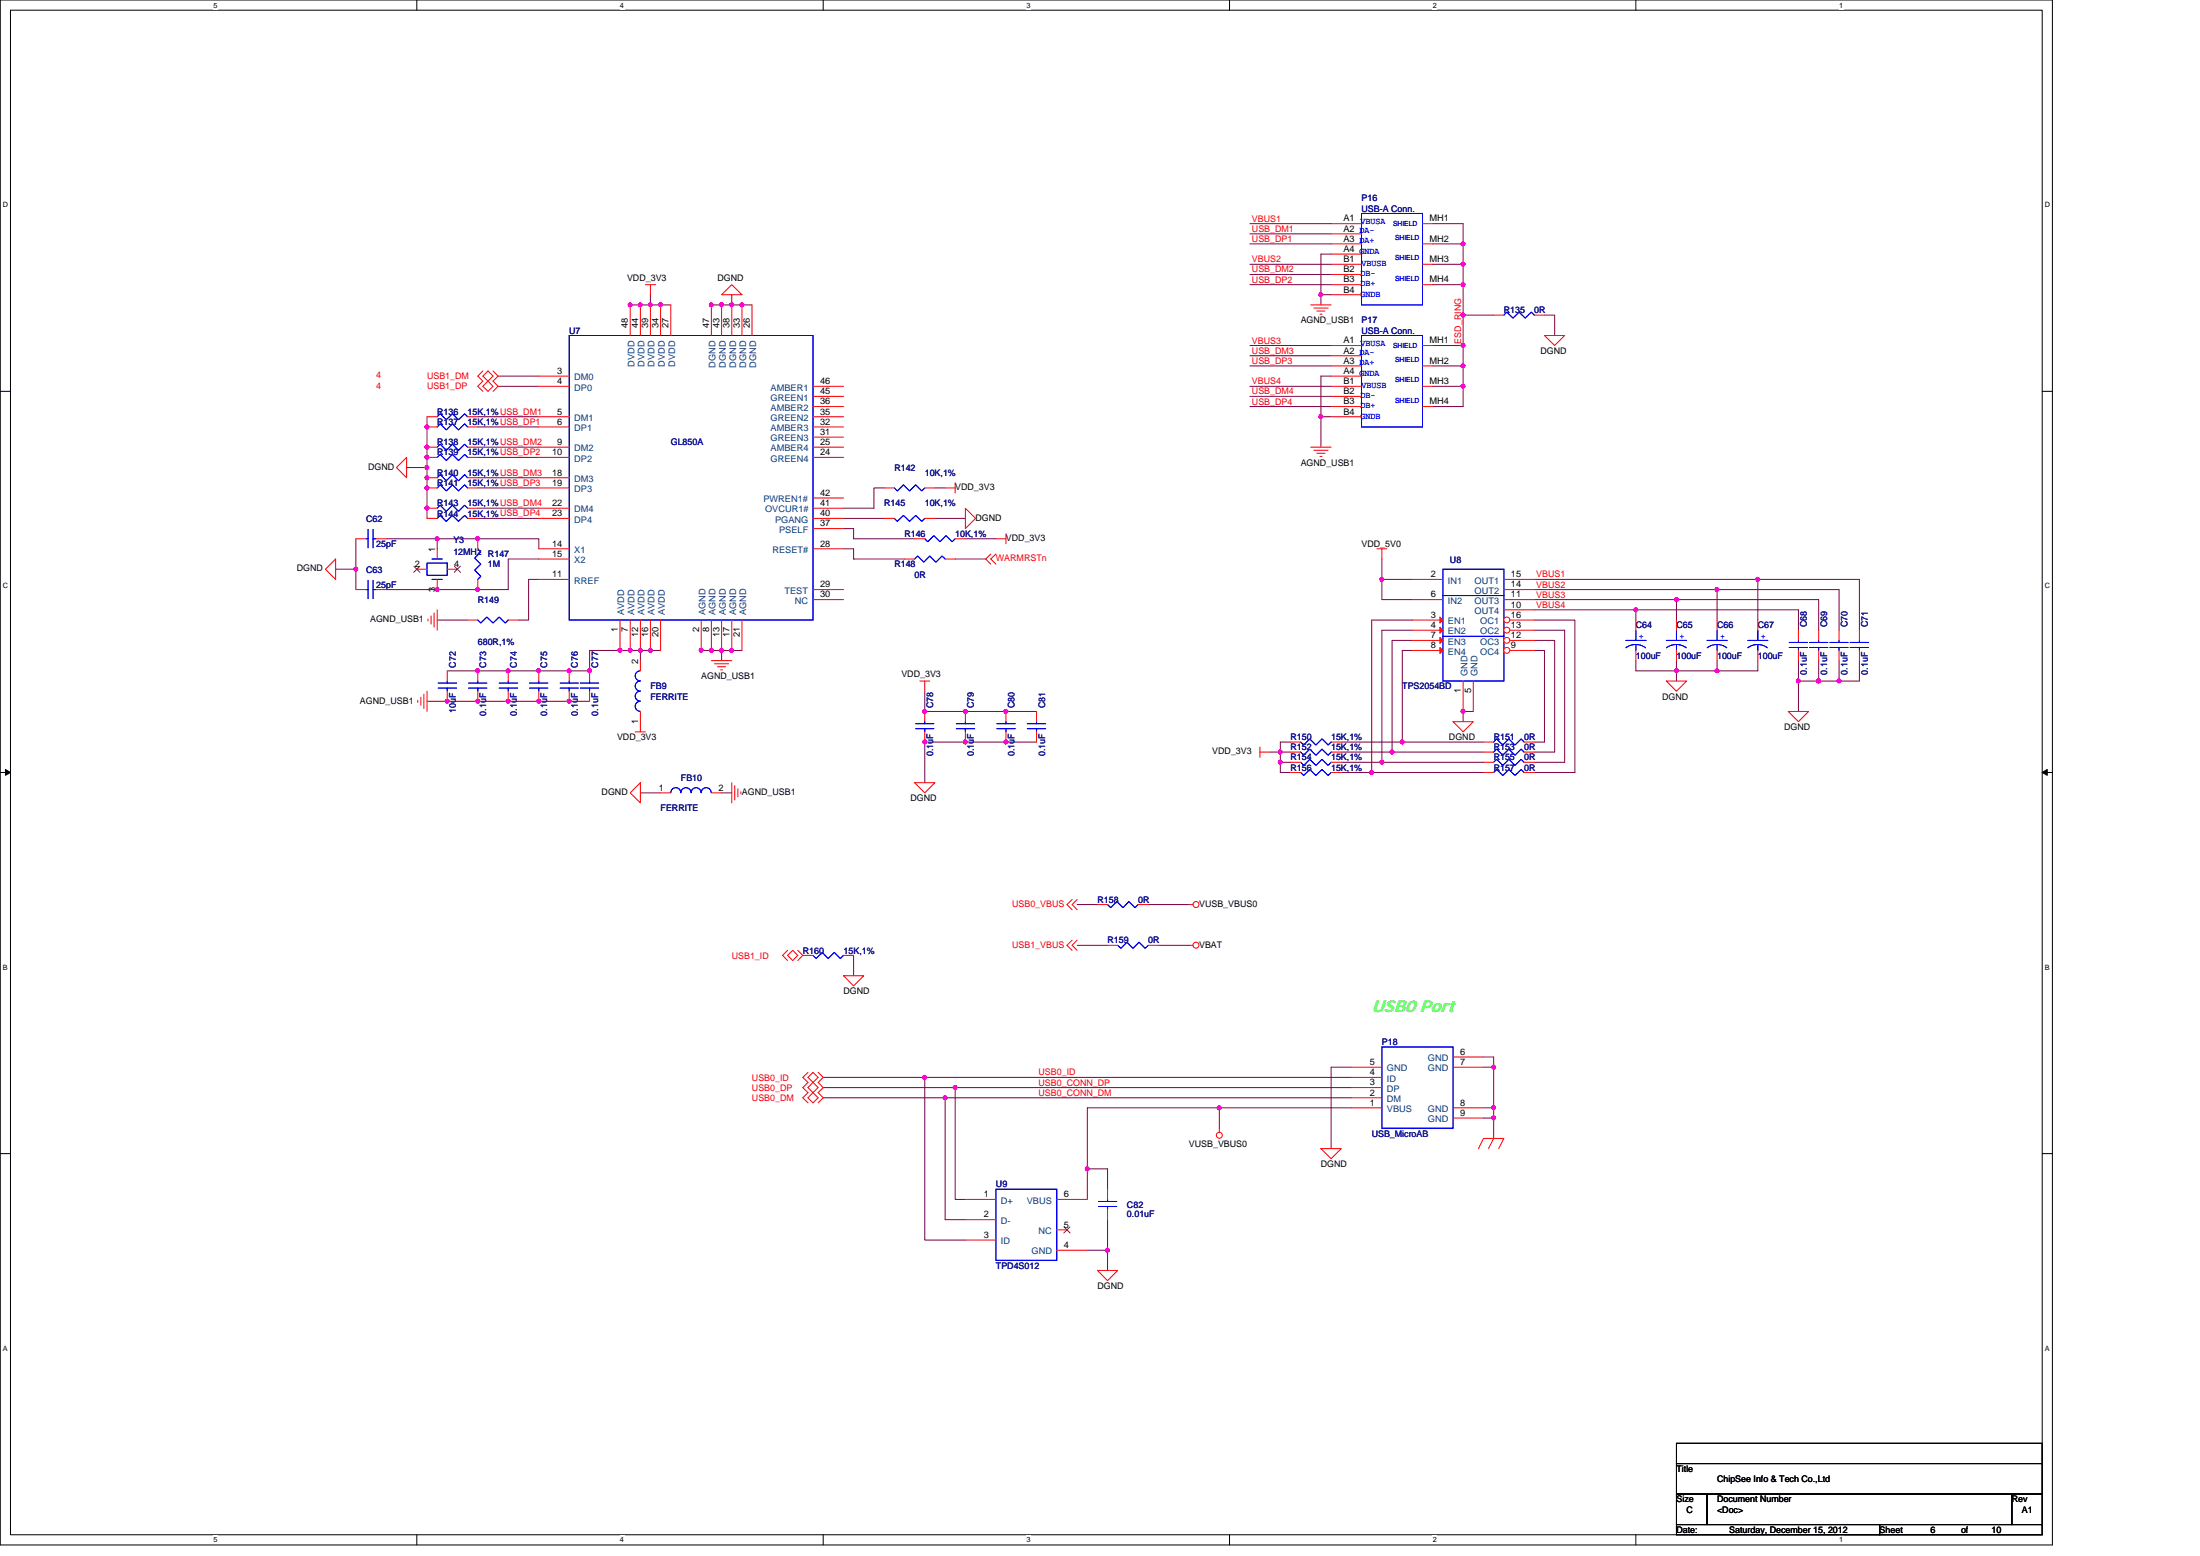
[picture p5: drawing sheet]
<svg xmlns="http://www.w3.org/2000/svg" width="297mm" height="210mm" viewBox="0 0 297 210" stroke-linecap="round" stroke-linejoin="round" font-family="sans-serif">
<path d="M0 0h277.1v208.5h-277.1zM1.4 1.4h274.3v205.7h-274.3z" fill="none" stroke="#000" stroke-width=".14"/>
<g fill="#fff">
<path d="M28.8 .1h.6v1.1h-.6z"/>
<path d="M28.8 207.3h.6v1.1h-.6z"/>
</g>
<path d="M56.3 0v1.4M56.3 207.1v1.4" fill="none" stroke="#000" stroke-width=".14"/>
<g fill="#fff">
<path d="M83.7 .1h.6v1.1h-.6z"/>
<path d="M83.7 207.3h.6v1.1h-.6z"/>
</g>
<path d="M111.1 0v1.4M111.1 207.1v1.4" fill="none" stroke="#000" stroke-width=".14"/>
<g fill="#fff">
<path d="M138.6 .1h.5v1.1h-.5z"/>
<path d="M138.6 207.3h.5v1.1h-.5z"/>
</g>
<path d="M166 0v1.4M166 207.1v1.4" fill="none" stroke="#000" stroke-width=".14"/>
<g fill="#fff">
<path d="M193.4 .1h.6v1.1h-.6z"/>
<path d="M193.4 207.3h.6v1.1h-.6z"/>
</g>
<path d="M220.9 0v1.4M220.9 207.1v1.4" fill="none" stroke="#000" stroke-width=".14"/>
<g fill="#fff">
<path d="M248.3 .1h.6v1.1h-.6z"/>
<path d="M248.3 207.3h.6v1.1h-.6z"/>
<path d="M.4 27.1h.7v1.1h-.7z"/>
<path d="M276.1 27.1h.7v1.1h-.7z"/>
<path d="M.4 78.5h.7v1.1h-.7z"/>
<path d="M276.1 78.5h.7v1.1h-.7z"/>
</g>
<path d="M0 52.8h1.4M275.7 52.8h1.4" fill="none" stroke="#000" stroke-width=".14"/>
<g fill="#fff">
<path d="M.4 130h.7v1.1h-.7z"/>
<path d="M276.1 130h.7v1.1h-.7z"/>
</g>
<path d="M0 104.2h1.4M275.7 104.2h1.4" fill="none" stroke="#000" stroke-width=".14"/>
<path d="M.7 103.8l.7 .4-.7 .4zM275.7 104.2l.7-.4v.8z" fill="#000" stroke="#000" stroke-width=".14"/>
<g fill="#fff">
<path d="M.4 181.4h.7v1.1h-.7z"/>
<path d="M276.1 181.4h.7v1.1h-.7z"/>
</g>
<path d="M0 155.7h1.4M275.7 155.7h1.4M226.4 194.8h49.3v2.7h-49.3zM226.4 197.5h49.3v4.1h-49.3zM226.4 201.6h4.1v4.1h-4.1zM226.4 205.7h27.4v1.4h-27.4zM230.5 201.6h41.1v4.1h-41.1zM253.8 205.7h21.9v1.4h-21.9zM271.6 201.6h4.1v4.1h-4.1z" fill="none" stroke="#000" stroke-width=".14"/>
<g fill="none" stroke="#800040" stroke-width=".14">
<path d="M87.8 39.8v1.3M98.8 39.8v1.3M168.8 37h10.9M168.8 38.4h10.9M168.8 30.2h10.9M168.8 32.9h10.9M168.8 35.7h10.9M168.8 31.6h10.9M178.3 39.8v1.3M179.7 34.3h-1.4v5.5h1.4M193.4 35.7h4.1M193.4 38.4h4.1"/>
<path d="M193.4 30.2h4.1v2.7M193.4 32.9h4.1M197.5 32.9v2.8M197.5 38.4v4.1M197.5 35.7v2.7M57.7 56.2v6.9M64.5 56.2h8.2M64.5 57.6h8.2M67.2 50.8h5.5M67.2 52.1h5.5M85.1 41.1h2.7M90.6 41.1h-2.8"/>
<path d="M96.1 41.1h2.7M98.8 41.1h2.7M168.8 46.6h10.9M168.8 52.1h10.9M168.8 48h10.9M168.8 49.4h10.9M168.8 53.5h10.9M168.8 54.9h10.9M178.3 56.2v4.1M179.7 50.8h-1.4v5.4h1.4M193.4 46.6h4.1M193.4 49.4h4.1"/>
<path d="M193.4 52.1h4.1M197.5 42.5h4.2M197.5 42.5v4.1M197.5 52.1v2.8h-4.1M197.5 46.6v2.8M197.5 49.4v2.7M208.5 42.5h1.4v2.8M45.3 76.8h2.7v2.8M48 72.7v4.1M52.2 72.7h6.8v1.4M54.9 63.1h2.8M57.7 63.1v6.9"/>
<path d="M59 72.7h13.7v1.4M64.5 60.3h8.2M64.5 61.7h8.2M64.5 64.5h8.2M64.5 65.8h8.2M64.5 68.6h8.2M64.5 70h8.2M72.7 75.4h-4.1v4.2h-16.4M72.7 78.2h-1.3v5.5h-1.4M113.9 71.3h1.3v1.4h8.3M113.9 70h5.5M113.9 74.1h1.3v1.3h6.9"/>
<path d="M119.4 65.8h-1.4v2.8h-4.1M126.2 70h4.1M126.2 65.8h1.4M129 75.4h4.1M130.3 72.7h4.2M186.6 75.4v2.8M186.6 78.2h4.1M186.6 78.2v2.7h4.1M207.2 79.6h24.6M207.2 78.2h30.1M231.8 79.6h16.5v5.4M231.8 79.6v4.1"/>
<path d="M237.3 78.2v5.5M237.3 78.2h13.8v6.8M57.7 94.6h21.9M59 83.7h4.1M86.5 87.8h2.7M86.5 87.8h-6.9v2.7h-19.2M86.5 87.8v1.4M94.7 87.8h2.7M97.4 87.8v1.4M97.4 87.8h2.8M124.9 93.3v2.7h15.1M190.7 85h-4.1v17.9"/>
<path d="M190.7 86.4h-2.7v15.1M190.7 83.7h-5.5v20.5M190.7 87.8h-1.4v12.3M198.9 96h-1.4v1.4M207.2 87.8h1.3v12.3h-1.3M207.2 83.7h5.4v20.5h-5.4M207.2 86.4h2.7v15.1h-2.7M207.2 85h4.1v17.9h-4.1M207.2 80.9h19.2M207.2 82.3h13.7M220.9 89.2v1.3h5.5M220.9 82.3v1.4"/>
<path d="M220.9 82.3h21.9v2.7M226.4 90.5h5.4M226.4 90.5v1.4M226.4 80.9v2.8M226.4 89.2v1.3M226.4 80.9h19.2v4.1M231.8 89.2v1.3M237.3 89.2v1.3h-5.5M242.8 89.2v2.7M242.8 91.9v4.1M242.8 91.9h2.8M245.6 89.2v2.7"/>
<path d="M248.3 89.2v2.7M251.1 89.2v2.7h-5.5M86.5 107h2.7M97.4 107h1.4M140 100.1h-15.1v5.5M171.5 101.5h1.4M172.9 101.5h1.3M172.9 101.5v1.4h1.3M172.9 102.9v1.3h1.3M174.2 100.1h-1.3v1.4M181.1 104.2h4.1M181.1 102.9h5.5"/>
<path d="M181.1 101.5h6.9M181.1 100.1h8.2M185.2 104.2h15.1M186.6 102.9h13.7M188 101.5h12.3M189.3 100.1h11M115.2 128.9v2.8M145.4 127.6h4.1M145.4 122.1h2.8M155 122.1h5.5M156.4 127.6h4.1M111.1 145.4h13.8"/>
<path d="M111.1 146.8h17.9v15.1h1.3M111.1 148.1h16.5v16.5h2.7M124.9 145.4h57.6M124.9 145.4v21.9h5.4M127.6 148.1h54.9M129 146.8h53.5M146.8 157.7h2.7v2.8M146.8 157.7v4.2M164.6 149.5v2.8M164.6 149.5h-17.8v8.2M164.6 149.5h17.9M182.5 144h-2.8v11"/>
<path d="M200.3 150.9h1.4v2.7M200.3 149.5h1.4M200.3 144h1.4v5.5M200.3 142.6h1.4v1.4M201.7 149.5v1.4M146.8 168.7h2.7M149.5 164.6v4.1M149.5 168.7v2.7"/>
</g>
<g fill="#f0f" stroke="#f0f" stroke-width=".14">
<circle cx="201.7" cy="150.9" r=".27"/>
<circle cx="201.7" cy="149.5" r=".27"/>
<circle cx="201.7" cy="144" r=".27"/>
<circle cx="164.6" cy="149.5" r=".27"/>
<circle cx="129" cy="146.8" r=".27"/>
<circle cx="124.8" cy="145.4" r=".27"/>
<circle cx="149.5" cy="168.7" r=".27"/>
<circle cx="127.6" cy="148.1" r=".27"/>
<circle cx="146.8" cy="157.7" r=".27"/>
<circle cx="87.8" cy="87.8" r=".27"/>
<circle cx="85.1" cy="87.8" r=".27"/>
<circle cx="98.8" cy="87.8" r=".27"/>
<circle cx="96" cy="87.8" r=".27"/>
<circle cx="100.2" cy="41.1" r=".27"/>
<circle cx="97.4" cy="41.1" r=".27"/>
<circle cx="89.2" cy="41.1" r=".27"/>
<circle cx="86.4" cy="41.1" r=".27"/>
<circle cx="197.5" cy="35.7" r=".27"/>
<circle cx="197.5" cy="42.5" r=".27"/>
<circle cx="197.5" cy="52.1" r=".27"/>
<circle cx="178.3" cy="39.8" r=".27"/>
<circle cx="178.3" cy="56.2" r=".27"/>
<circle cx="197.5" cy="46.6" r=".27"/>
<circle cx="197.5" cy="49.4" r=".27"/>
<circle cx="197.5" cy="38.4" r=".27"/>
<circle cx="197.5" cy="32.9" r=".27"/>
<circle cx="64.5" cy="79.6" r=".27"/>
<circle cx="64.5" cy="72.7" r=".27"/>
<circle cx="59" cy="72.7" r=".27"/>
<circle cx="48" cy="76.8" r=".27"/>
<circle cx="57.6" cy="68.6" r=".27"/>
<circle cx="57.6" cy="60.3" r=".27"/>
<circle cx="57.6" cy="64.5" r=".27"/>
<circle cx="57.6" cy="63.1" r=".27"/>
<circle cx="57.6" cy="57.6" r=".27"/>
<circle cx="57.6" cy="65.8" r=".27"/>
<circle cx="57.6" cy="61.7" r=".27"/>
<circle cx="186.6" cy="102.9" r=".27"/>
<circle cx="197.5" cy="96" r=".27"/>
<circle cx="187.9" cy="101.5" r=".27"/>
<circle cx="237.3" cy="78.2" r=".27"/>
<circle cx="231.8" cy="79.6" r=".27"/>
<circle cx="226.3" cy="90.5" r=".27"/>
<circle cx="245.5" cy="91.9" r=".27"/>
<circle cx="242.8" cy="91.9" r=".27"/>
<circle cx="231.8" cy="90.5" r=".27"/>
<circle cx="226.3" cy="80.9" r=".27"/>
<circle cx="248.3" cy="91.9" r=".27"/>
<circle cx="220.9" cy="82.3" r=".27"/>
<circle cx="185.2" cy="104.2" r=".27"/>
<circle cx="189.3" cy="100.1" r=".27"/>
<circle cx="186.6" cy="78.2" r=".27"/>
<circle cx="172.9" cy="102.9" r=".27"/>
<circle cx="172.9" cy="101.5" r=".27"/>
<circle cx="59" cy="79.6" r=".27"/>
<circle cx="98.8" cy="41.1" r=".27"/>
<circle cx="85.1" cy="41.1" r=".27"/>
<circle cx="94.7" cy="87.8" r=".27"/>
<circle cx="96" cy="41.1" r=".27"/>
<circle cx="97.4" cy="87.8" r=".27"/>
<circle cx="87.8" cy="41.1" r=".27"/>
<circle cx="86.4" cy="87.8" r=".27"/>
<circle cx="83.7" cy="87.8" r=".27"/>
<circle cx="79.6" cy="90.5" r=".27"/>
<circle cx="76.8" cy="90.5" r=".27"/>
<circle cx="72.7" cy="90.5" r=".27"/>
<circle cx="64.5" cy="90.5" r=".27"/>
<circle cx="68.6" cy="90.5" r=".27"/>
<circle cx="72.7" cy="94.6" r=".27"/>
<circle cx="68.6" cy="94.6" r=".27"/>
<circle cx="60.4" cy="94.6" r=".27"/>
<circle cx="64.5" cy="94.6" r=".27"/>
<circle cx="135.8" cy="100.1" r=".27"/>
<circle cx="130.3" cy="100.1" r=".27"/>
<circle cx="130.3" cy="96" r=".27"/>
<circle cx="124.8" cy="96" r=".27"/>
<circle cx="135.8" cy="96" r=".27"/>
<circle cx="76.8" cy="94.6" r=".27"/>
<circle cx="124.8" cy="100.1" r=".27"/>
</g>
<g fill="none" stroke="#f00" stroke-width=".14">
<path d="M87.1 38.4h1.4M87.8 38.4v1.4M97.4 39.8l1.4-1.4 1.4 1.4zM179.7 30.2h4.1M179.7 32.9h4.1M179.7 31.6h4.1M179.7 34.3h4.1M179.7 35.7h4.1M179.7 37h4.1M179.7 38.4h4.1M179.7 39.8h4.1M192.1 30.2h1.3"/>
<path d="M192.1 32.9h1.3M192.1 35.7h1.3M192.1 38.4h1.3M57.7 56.2h1.3M63.1 56.2h1.4M65.2 52.1l.7-.7 .7 .7-.7 .7zM65.2 50.8l.7-.7 .7 .7-.7 .6zM65.2 50.1l-.7 .7 .7 .6-.7 .7 .7 .7M66.6 50.1l.6 .7-.6 .6 .6 .7-.6 .7M72.7 50.8h4.2M72.7 52.1h4.2M72.7 56.2h4.2"/>
<path d="M72.7 57.6h4.2M85.1 41.1v4.2M86.5 41.1v4.2M87.8 41.1v4.2M89.2 41.1v4.2M90.6 41.1v4.2M96.1 41.1v4.2M97.4 41.1v4.2M98.8 41.1v4.2M100.2 41.1v4.2M101.5 41.1v4.2M109.8 59h4.1"/>
<path d="M109.8 57.6h4.1M109.8 56.2h4.1M109.8 53.5h4.1M109.8 52.1h4.1M109.8 54.9h4.1M177 41.1h2.7M177.4 41.6h1.9M177.8 42h1.1M178.2 42.4h.3M208.5 45.3h2.8l-1.4 1.3zM45.3 75.4v2.8l-1.4-1.4zM48 79.6h1.4"/>
<path d="M50.8 79.6h1.4M54.9 61.7v2.8l-1.4-1.4zM57.7 61.7h1.3M57.7 68.6h1.3M63.1 61.7h1.4M63.1 68.6h1.4M72.7 65.8h4.2M72.7 60.3h4.2M72.7 61.7h4.2M72.7 68.6h4.2M72.7 78.2h4.2M72.7 74.1h4.2"/>
<path d="M72.7 75.4h4.2M72.7 64.5h4.2M72.7 70h4.2M109.8 71.3h4.1M109.8 70h4.1M109.8 74.1h4.1M109.8 61.7h4.1M109.8 79.6h4.1M109.8 60.3h4.1M109.8 68.6h4.1M109.8 67.2h4.1M119.4 70h1.4"/>
<path d="M119.4 65.8h1.4M124.9 70h1.3M124.9 65.8h1.3M127.6 65.8h1.4M129 65.2v1.3M130.3 68.6l1.4 1.4-1.4 1.3zM133.8 74.8l-.7 .6 .7 .7M134.5 72.7h1.3M134.5 74.8l-.7 .6 .7 .7M135.8 72v1.4M177 60.3h2.7M177.4 60.8h1.9"/>
<path d="M177.8 61.2h1.1M178.2 61.6h.3M185.9 74.1h1.4M186.6 74.1v1.3M190.7 78.2h4.1M203 78.2h4.2M203 79.6h4.2M56.4 94.5v.3M56.8 94.1v1.1M57.2 93.7v1.9M57.7 93.3v2.7M57.8 83.5v.3"/>
<path d="M58.2 83.1v1.1M58.6 82.7v1.9M59 82.3v2.7M64.5 90.5v1.4M64.5 93.3v1.3M68.6 90.5v1.4M68.6 93.3v1.3M83.7 83.7v4.1M85.1 83.7v4.1M85.8 98.8h1.3M86.5 96v2.8M86.5 89.2v1.3"/>
<path d="M86.5 83.7v4.1M87.8 83.7v4.1M89.2 83.7v4.1M94.7 83.7v4.1M96.1 89.2h2.7M96.1 83.7v4.1M96.5 89.6h1.9M96.9 90h1.1M97.3 90.4h.3M97.4 83.7v4.1M98.8 83.7v4.1M100.2 83.7v4.1"/>
<path d="M109.8 80.9h4.1M124.2 91.9h1.3M124.9 91.9v1.4M124.9 96v1.4M124.9 98.8v1.3M140 96v1.4M140 98.8v1.3M190.7 83.7h4.1M190.7 80.9h4.1M196.2 97.4h2.7l-1.4 1.4zM197.5 91.9v4.1M203 80.9h4.2"/>
<path d="M225 91.9h2.7l-1.3 1.4zM231.8 83.7v1.3M231.8 87.8v1.4M237.3 83.7v1.3M237.3 87.8v1.4M241.4 96h2.8l-1.4 1.4zM242.8 85v1.4M242.8 87.8v1.4M86.5 105.6v2.8l-1.4-1.4zM89.2 107h1.4M96.1 107h1.3M98.8 105.6v2.8"/>
<path d="M99.2 106v1.9M99.6 106.4v1.1M100 106.8v.3M123.5 105.6h2.7l-1.3 1.4zM170.1 101.5h1.4M170.1 100.8v1.4M174.2 100.1h1.4M174.2 101.5h1.4M179.7 100.1h1.4M179.7 101.5h1.4M200.3 104.2h1.4M200.3 101.5h1.4"/>
<path d="M205.8 104.2h1.4M205.8 101.5h1.4M106.3 128.2l-.6 .7 .6 .7M106.3 128.9l.7-.7 .7 .7-.7 .7zM107.7 128.2l.7 .7-.7 .7M113.9 131.7h2.7l-1.4 1.4zM144.8 121.4l-.7 .7 .7 .7M144.8 126.9l-.7 .7 .7 .6M145.4 121.4l-.6 .7 .6 .7M145.4 126.9l-.6 .7 .6 .6M160.5 127.6h.6M160.5 122.1h.6"/>
<path d="M109.1 144.7l-.7 .7 .7 .7-.7 .7 .7 .6-.7 .7 .7 .7M109.8 144.7l.7 .7-.7 .7-.7-.7zM109.8 146.1l.7 .7-.7 .6M109.8 146.1l-.7 .7 .7 .6M109.8 147.4l.7 .7-.7 .7-.7-.7zM110.5 144.7l.6 .7-.6 .7 .6 .7-.6 .6 .6 .7-.6 .7M164.6 152.3v.5M178.3 155h2.8l-1.4 1.4zM199.6 155l.7-1.4h2.7l-.6 1.4M201.7 153.6l-.7 1.4M130.3 161.9h4.2M130.3 164.6h4.2"/>
<path d="M130.3 167.3h4.2M142.7 161.9h4.1M142.7 168.7h4.1M142.7 166h1.4M148.2 171.4h2.7l-1.4 1.4z"/>
<circle cx="161.5" cy="127.5" r=".4"/>
<circle cx="161.5" cy="122.1" r=".4"/>
<circle cx="164.6" cy="153.2" r=".4"/>
</g>
<g fill="none" stroke="#00f" stroke-width=".14">
<path d="M183.8 28.8h8.3v12.3h-8.3zM59 56.2l.4-.4 .9 .8 .8-.8 .8 .8 .8-.8 .4 .4M76.9 45.3h32.9v38.4h-32.9zM49.4 79.6h.3M49.7 78.3v2.5M50.4 79.6h.4M50.4 78.3v2.5M59 61.7l.4-.4 .9 .8 .8-.8 .8 .8 .8-.8 .4 .4M59 68.6l.4-.4 .9 .8 .8-.8 .8 .8 .8-.8 .4 .4M120.8 70l.4 .4 .8-.8 .8 .8 .8-.8 .9 .8 .4-.4M120.8 65.8l.4 .5 .8-.9 .8 .9 .8-.9 .9 .9 .4-.5M194.8 76.8h8.2v15.1h-8.2z"/>
<path d="M63.3 92.9h2.4M63.3 92.2h2.4M64.5 91.9v.3M64.5 92.9v.4M67.4 92.9h2.5M67.4 92.2h2.5M68.6 91.9v.3M68.6 92.9v.4M86.4 94.6a.68 .68 0 0 0-.6 .7 .68 .68 0 0 0 .6 .7M86.4 93.3a.67 .67 0 0 0-.6 .6 .67 .67 0 0 0 .6 .7M86.4 91.9a.68 .68 0 0 0-.6 .7 .68 .68 0 0 0 .6 .7M86.4 90.5a.68 .68 0 0 0-.6 .7 .68 .68 0 0 0 .6 .7"/>
<path d="M123.6 98.3h2.5M123.6 97.7h2.5M124.9 97.4v.3M124.9 98.3v.5M138.7 98.3h2.5M138.7 97.7h2.5M140 97.4v.3M140 98.3v.5M194.8 80.4h8.2M194.8 85.9h8.2M230.5 86.4h2.7M230.5 87.4a2.14 2.14 0 0 1 1.3-.4 2.14 2.14 0 0 1 1.3 .4"/>
<path d="M231.8 87v.8M231.8 85v1.4M236 86.4h2.7M236 87.4a2.15 2.15 0 0 1 1.3-.4 2.14 2.14 0 0 1 1.3 .4M237.3 87v.8M237.3 85v1.4M241.6 87.4h2.4M241.6 86.7h2.4M242.8 86.4v.3M242.8 87.4v.4M90.6 107a.68 .68 0 0 1 .6-.7 .68 .68 0 0 1 .7 .7M91.9 107a.68 .68 0 0 1 .7-.7 .68 .68 0 0 1 .7 .7"/>
<path d="M93.3 107a.67 .67 0 0 1 .7-.7 .67 .67 0 0 1 .7 .7M94.7 107a.68 .68 0 0 1 .7-.7 .68 .68 0 0 1 .6 .7M175.6 100.1l.4 .4 .8-.8 .9 .8 .8-.8 .8 .8 .4-.4M175.6 101.5l.4 .4 .8-.8 .9 .8 .8-.8 .8 .8 .4-.4M201.7 104.2l.4-.4 .8 .8 .8-.8 .9 .8 .8-.8 .4 .4M201.7 101.5l.4-.4 .8 .8 .8-.8 .9 .8 .8-.8 .4 .4M134.5 160.5h8.2v9.6h-8.2z"/>
</g>
<path d="M143.7 165.6l.8 .8M144.5 165.6l-.9 .8" fill="none" stroke="#804000" stroke-width=".14"/>
<path d="M194.4 83.3l.4 .4-.4 .4z" fill="#f00" stroke="#f00" stroke-width=".14"/>
<circle cx="203.5" cy="83.7" r=".4" fill="#fff" stroke="#f00" stroke-width=".14"/>
<path d="M190.7 85h4.1M190.7 86.4h4.1M190.7 87.8h4.1M198.9 91.9v4.1M203 82.3h4.2M203.9 83.7h3.3" fill="none" stroke="#f00" stroke-width=".14"/>
<g fill="#f00" stroke="#f00" stroke-width=".14">
<path d="M194.4 84.6l.4 .4-.4 .4z"/>
<path d="M194.4 86l.4 .4-.4 .4z"/>
<path d="M194.4 87.4l.4 .4-.4 .4z"/>
</g>
<circle cx="203.5" cy="85" r=".4" fill="#fff" stroke="#f00" stroke-width=".14"/>
<path d="M203.9 85h3.3" fill="none" stroke="#f00" stroke-width=".14"/>
<circle cx="203.5" cy="86.4" r=".4" fill="#fff" stroke="#f00" stroke-width=".14"/>
<path d="M203.9 86.4h3.3" fill="none" stroke="#f00" stroke-width=".14"/>
<circle cx="203.5" cy="87.8" r=".4" fill="#fff" stroke="#f00" stroke-width=".14"/>
<g fill="none" stroke="#f00" stroke-width=".14">
<path d="M57.7 57.6h1.3M63.1 57.6h1.4M179.7 46.6h4.1M179.7 49.4h4.1M179.7 48h4.1M179.7 50.8h4.1M179.7 52.1h4.1M179.7 53.5h4.1M179.7 54.9h4.1M179.7 56.2h4.1M192.1 46.6h1.3M192.1 49.4h1.3"/>
<path d="M192.1 52.1h1.3M192.1 54.9h1.3M201.7 42.5h1.3M207.2 42.5h1.3M48 72.7h1.4M50.8 72.7h1.4M56.3 76.8h1.4M57.7 64.5h1.3M57.7 70h1.3M57.7 65.8h1.3M57.7 60.3h1.3M59 74.1v1.3"/>
<path d="M59 78.2v1.4M60.4 76.8h1.4M63.1 64.5h1.4M63.1 70h1.4M63.1 65.8h1.4M63.1 60.3h1.4M64.5 72.7v1.4M64.5 78.2v1.4M122.1 75.4h1.4M123.5 72.7h1.4M127.6 75.4h1.4M129 72.7h1.3"/>
<path d="M60.4 90.5v1.4M60.4 93.3v1.3M63.1 83.7h1.4M68.6 83.7h1.4M72.7 90.5v1.4M72.7 93.3v1.3M76.9 90.5v1.4M76.9 93.3v1.3M79.6 90.5v1.4M79.6 93.3v1.3M130.3 96v1.4M130.3 98.8v1.3"/>
<path d="M135.8 96v1.4M135.8 98.8v1.3M203.9 87.8h3.3M220.9 83.7v1.3M220.9 87.8v1.4M226.4 83.7v1.3M226.4 87.8v1.4M245.6 85v1.4M245.6 87.8v1.4M248.3 85v1.4M248.3 87.8v1.4M251.1 85v1.4"/>
<path d="M251.1 87.8v1.4M174.2 102.9h1.4M174.2 104.2h1.4M179.7 102.9h1.4M179.7 104.2h1.4M200.3 100.1h1.4M200.3 102.9h1.4M205.8 100.1h1.4M205.8 102.9h1.4M108.4 128.9h1.4M113.9 128.9h1.3M148.2 122.1h1.3"/>
<path d="M149.5 127.6h1.4M153.7 122.1h1.3M155 127.6h1.4M182.5 149.5h4.1M182.5 148.1h4.1M182.5 146.8h4.1M182.5 145.4h4.1M182.5 144h4.1M196.2 142.6h4.1M196.2 144h4.1M196.2 149.5h4.1M196.2 150.9h4.1"/>
<path d="M149.5 160.5v1.4M149.5 163.2v1.4"/>
</g>
<g fill="none" stroke="#00f" stroke-width=".14">
<path d="M59 57.6l.4-.4 .9 .8 .8-.8 .8 .8 .8-.8 .4 .4M183.8 45.3h8.3v12.3h-8.3zM203 42.5l.5-.4 .8 .8 .8-.8 .8 .8 .9-.8 .4 .4M49.4 72.7h.3M49.7 71.5v2.4M50.4 72.7h.4M50.4 71.5v2.4M57.7 76h2.7v1.6h-2.7zM58.3 75.4h1.4M58.3 78.2h1.4M59 64.5l.4-.4 .9 .8 .8-.8 .8 .8 .8-.8 .4 .4M59 70l.4-.4 .9 .8 .8-.8 .8 .8 .8-.8 .4 .4"/>
<path d="M59 65.8l.4-.4 .9 .9 .8-.9 .8 .9 .8-.9 .4 .4M59 60.3l.4-.4 .9 .9 .8-.9 .8 .9 .8-.9 .4 .4M64.5 74.1l.4 .4-.8 .8 .8 .8-.8 .8 .8 .9-.4 .4M123.5 75.4l.4-.4 .8 .9 .8-.9 .9 .9 .8-.9 .4 .4M124.9 72.7l.4 .4 .8-.8 .8 .8 .8-.8 .9 .8 .4-.4M59.2 92.9h2.4M59.2 92.2h2.4M60.4 91.9v.3M60.4 92.9v.4M64.5 83.7l.4 .4 .8-.8 .9 .8 .8-.8 .8 .8 .4-.4M71.5 92.9h2.5M71.5 92.2h2.5"/>
<path d="M72.7 91.9v.3M72.7 92.9v.4M75.6 92.9h2.5M75.6 92.2h2.5M76.9 91.9v.3M76.9 92.9v.4M78.4 92.9h2.4M78.4 92.2h2.4M79.6 91.9v.3M79.6 92.9v.4M129.1 98.3h2.5M129.1 97.7h2.5"/>
<path d="M130.3 97.4v.3M130.3 98.3v.5M134.6 98.3h2.5M134.6 97.7h2.5M135.8 97.4v.3M135.8 98.3v.5M219.5 86.4h2.7M219.5 87.4a2.22 2.22 0 0 1 2.7 0M220.9 87v.8M220.9 85v1.4M225 86.4h2.7M225 87.4a2.15 2.15 0 0 1 1.3-.4h.1a2.14 2.14 0 0 1 1.3 .4"/>
<path d="M226.4 87v.8M226.4 85v1.4M244.3 87.4h2.5M244.3 86.7h2.5M245.6 86.4v.3M245.6 87.4v.4M247.1 87.4h2.4M247.1 86.7h2.4M248.3 86.4v.3M248.3 87.4v.4M249.8 87.4h2.5M249.8 86.7h2.5"/>
<path d="M251.1 86.4v.3M251.1 87.4v.4M175.6 102.9l.4 .4 .8-.8 .9 .8 .8-.8 .8 .8 .4-.4M175.6 104.2l.4 .4 .8-.8 .9 .8 .8-.8 .8 .8 .4-.4M201.7 100.1l.4-.4 .8 .8 .8-.8 .9 .8 .8-.8 .4 .4M201.7 102.9l.4-.4 .8 .8 .8-.8 .9 .8 .8-.8 .4 .4M109.8 128.9l.4 .4 .8-.8 .8 .8 .8-.8 .9 .8 .4-.4M149.5 122.1l.5 .4 .8-.8 .8 .8 .8-.8 .8 .8 .5-.4M150.9 127.6l.4 .4 .9-.9 .8 .9 .8-.9 .8 .9 .4-.4M186.6 141.3h9.6v11h-9.6zM148.3 162.8h2.5M148.3 162.1h2.5"/>
<path d="M149.5 161.9v.2M149.5 162.8v.4"/>
</g>
<path d="M55.9 76.4l.8 .8M56.7 76.4l-.8 .8M61.4 76.4l.8 .8M62.2 76.4l-.9 .8" fill="none" stroke="#804000" stroke-width=".14"/>
<g fill="#f0f" stroke="#f0f" stroke-width=".14">
<circle cx="201.7" cy="150.9" r=".27"/>
<circle cx="201.7" cy="149.5" r=".27"/>
<circle cx="201.7" cy="144" r=".27"/>
<circle cx="164.6" cy="149.5" r=".27"/>
<circle cx="129" cy="146.8" r=".27"/>
<circle cx="124.8" cy="145.4" r=".27"/>
<circle cx="149.5" cy="168.7" r=".27"/>
<circle cx="127.6" cy="148.1" r=".27"/>
<circle cx="146.8" cy="157.7" r=".27"/>
<circle cx="87.8" cy="87.8" r=".27"/>
<circle cx="85.1" cy="87.8" r=".27"/>
<circle cx="98.8" cy="87.8" r=".27"/>
<circle cx="96" cy="87.8" r=".27"/>
<circle cx="100.2" cy="41.1" r=".27"/>
<circle cx="97.4" cy="41.1" r=".27"/>
<circle cx="89.2" cy="41.1" r=".27"/>
<circle cx="86.4" cy="41.1" r=".27"/>
<circle cx="197.5" cy="35.7" r=".27"/>
<circle cx="197.5" cy="42.5" r=".27"/>
<circle cx="197.5" cy="52.1" r=".27"/>
<circle cx="178.3" cy="39.8" r=".27"/>
<circle cx="178.3" cy="56.2" r=".27"/>
<circle cx="197.5" cy="46.6" r=".27"/>
<circle cx="197.5" cy="49.4" r=".27"/>
<circle cx="197.5" cy="38.4" r=".27"/>
<circle cx="197.5" cy="32.9" r=".27"/>
<circle cx="64.5" cy="79.6" r=".27"/>
<circle cx="64.5" cy="72.7" r=".27"/>
<circle cx="59" cy="72.7" r=".27"/>
<circle cx="48" cy="76.8" r=".27"/>
<circle cx="57.6" cy="68.6" r=".27"/>
<circle cx="57.6" cy="60.3" r=".27"/>
<circle cx="57.6" cy="64.5" r=".27"/>
<circle cx="57.6" cy="63.1" r=".27"/>
<circle cx="57.6" cy="57.6" r=".27"/>
<circle cx="57.6" cy="65.8" r=".27"/>
<circle cx="57.6" cy="61.7" r=".27"/>
<circle cx="186.6" cy="102.9" r=".27"/>
<circle cx="197.5" cy="96" r=".27"/>
<circle cx="187.9" cy="101.5" r=".27"/>
<circle cx="237.3" cy="78.2" r=".27"/>
<circle cx="231.8" cy="79.6" r=".27"/>
<circle cx="226.3" cy="90.5" r=".27"/>
<circle cx="245.5" cy="91.9" r=".27"/>
<circle cx="242.8" cy="91.9" r=".27"/>
<circle cx="231.8" cy="90.5" r=".27"/>
<circle cx="226.3" cy="80.9" r=".27"/>
<circle cx="248.3" cy="91.9" r=".27"/>
<circle cx="220.9" cy="82.3" r=".27"/>
<circle cx="185.2" cy="104.2" r=".27"/>
<circle cx="189.3" cy="100.1" r=".27"/>
<circle cx="186.6" cy="78.2" r=".27"/>
<circle cx="172.9" cy="102.9" r=".27"/>
<circle cx="172.9" cy="101.5" r=".27"/>
<circle cx="59" cy="79.6" r=".27"/>
<circle cx="98.8" cy="41.1" r=".27"/>
<circle cx="85.1" cy="41.1" r=".27"/>
<circle cx="94.7" cy="87.8" r=".27"/>
<circle cx="96" cy="41.1" r=".27"/>
<circle cx="97.4" cy="87.8" r=".27"/>
<circle cx="87.8" cy="41.1" r=".27"/>
<circle cx="86.4" cy="87.8" r=".27"/>
<circle cx="83.7" cy="87.8" r=".27"/>
<circle cx="79.6" cy="90.5" r=".27"/>
<circle cx="76.8" cy="90.5" r=".27"/>
<circle cx="72.7" cy="90.5" r=".27"/>
<circle cx="64.5" cy="90.5" r=".27"/>
<circle cx="68.6" cy="90.5" r=".27"/>
<circle cx="72.7" cy="94.6" r=".27"/>
<circle cx="68.6" cy="94.6" r=".27"/>
<circle cx="60.4" cy="94.6" r=".27"/>
<circle cx="64.5" cy="94.6" r=".27"/>
<circle cx="135.8" cy="100.1" r=".27"/>
<circle cx="130.3" cy="100.1" r=".27"/>
<circle cx="130.3" cy="96" r=".27"/>
<circle cx="124.8" cy="96" r=".27"/>
<circle cx="135.8" cy="96" r=".27"/>
<circle cx="76.8" cy="94.6" r=".27"/>
<circle cx="124.8" cy="100.1" r=".27"/>
</g>
<text font-size="2.3" fill="#0f0" x="185.2" y="136.6">USB0 Port</text>
<g font-size="1.2" fill="#f00">
<text x="169" y="29.9">VBUS1</text>
<text x="169" y="35.4">VBUS2</text>
<text x="169" y="31.3">USB_DM1</text>
<text x="169" y="32.6">USB_DP1</text>
<text x="169" y="36.8">USB_DM2</text>
<text x="169" y="38.1">USB_DP2</text>
<text x="169" y="46.4">VBUS3</text>
<text x="169" y="47.7">USB_DM3</text>
<text x="197.3" y="46.4" transform="rotate(-90 197.3 46.4)">ESD_RING</text>
<text x="50.8" y="52.4">4</text>
<text x="50.8" y="51.1">4</text>
<text x="57.7" y="52.6">USB1_DP</text>
<text x="57.7" y="51.2">USB1_DM</text>
<text x="169" y="51.9">VBUS4</text>
<text x="169" y="49.1">USB_DP3</text>
<text x="169" y="53.2">USB_DM4</text>
<text x="169" y="54.6">USB_DP4</text>
<text x="134.5" y="75.7">WARMRSTn</text>
<text x="207.4" y="77.9">VBUS1</text>
<text x="207.4" y="79.3">VBUS2</text>
<text x="207.4" y="80.6">VBUS3</text>
<text x="207.4" y="82">VBUS4</text>
<text x="136.6" y="122.4">USB0_VBUS</text>
<text x="98.8" y="129.4">USB1_ID</text>
<text x="136.6" y="127.9">USB1_VBUS</text>
<text x="101.5" y="145.8">USB0_ID</text>
<text x="101.5" y="147.2">USB0_DP</text>
<text x="101.5" y="148.6">USB0_DM</text>
<text x="140.2" y="146.5">USB0_CONN_DP</text>
<text x="140.2" y="147.9">USB0_CONN_DM</text>
<text x="140.2" y="145.1">USB0_ID</text>
</g>
<g font-size="1.2">
<text x="181.4" y="29.9">A1 VBUSA</text>
<text x="193" y="29.9">MH1</text>
<text x="181.4" y="32.6">A3 DA+</text>
<text x="181.4" y="31.3">A2 DA-</text>
<text x="181.4" y="34">A4</text>
<text x="181.4" y="35.4">B1</text>
<text x="193" y="32.6">MH2</text>
<text x="193" y="35.4">MH3</text>
<text x="84.7" y="37.9">VDD_3V3</text>
<text x="96.9" y="37.9">DGND</text>
<text x="181.4" y="36.7">B2</text>
<text x="181.4" y="38.1">B3</text>
<text x="181.4" y="39.5">B4</text>
<text x="193" y="38.1">MH4</text>
<text x="84.8" y="44.3" transform="rotate(-90 84.8 44.3)">48</text>
<text x="86.2" y="44.3" transform="rotate(-90 86.2 44.3)">44</text>
<text x="87.5" y="44.3" transform="rotate(-90 87.5 44.3)">39</text>
<text x="88.9" y="44.3" transform="rotate(-90 88.9 44.3)">34</text>
<text x="90.3" y="44.3" transform="rotate(-90 90.3 44.3)">27</text>
<text x="95.8" y="44.3" transform="rotate(-90 95.8 44.3)">47</text>
<text x="97.1" y="44.3" transform="rotate(-90 97.1 44.3)">43</text>
<text x="98.5" y="44.3" transform="rotate(-90 98.5 44.3)">38</text>
<text x="99.9" y="44.3" transform="rotate(-90 99.9 44.3)">33</text>
<text x="101.2" y="44.3" transform="rotate(-90 101.2 44.3)">26</text>
<text x="175.6" y="43.6">AGND_USB1</text>
<text x="181.4" y="46.3">A1</text>
<text x="181.4" y="47.7">A2 DA-</text>
<text x="193" y="46.3">MH1</text>
<text x="208" y="47.8">DGND</text>
<text x="75.2" y="50.5">3</text>
<text x="75.2" y="51.8">4</text>
<text x="110.7" y="53.2">45</text>
<text x="110.7" y="51.8">46</text>
<text x="181.4" y="49.1">A3 DA+</text>
<text x="181.4" y="50.5">A4 GNDA</text>
<text x="181.4" y="51.8">B1</text>
<text x="181.4" y="53.2">B2</text>
<text x="193" y="49.1">MH2</text>
<text x="193" y="51.8">MH3</text>
<text x="75.2" y="55.9">5</text>
<text x="75.2" y="57.3">6</text>
<text x="110.7" y="58.7">31</text>
<text x="110.7" y="55.9">35</text>
<text x="110.7" y="57.3">32</text>
<text x="110.7" y="54.6">36</text>
<text x="181.4" y="54.6">B3</text>
<text x="181.4" y="55.9">B4</text>
<text x="193" y="54.6">MH4</text>
<text x="49.7" y="63.4">DGND</text>
<text x="74.5" y="65.6">19</text>
<text x="74.5" y="61.4">10</text>
<text x="74.5" y="64.2">18</text>
<text x="75.2" y="60">9</text>
<text x="110.7" y="61.4">24</text>
<text x="110.7" y="60">25</text>
<text x="175.6" y="62.8">AGND_USB1</text>
<text x="74.5" y="68.3">22</text>
<text x="74.5" y="69.7">23</text>
<text x="110.7" y="66.9">42</text>
<text x="110.7" y="69.7">40</text>
<text x="110.7" y="71">37</text>
<text x="110.7" y="68.3">41</text>
<text x="129" y="66.1">VDD_3V3</text>
<text x="131.7" y="70.3">DGND</text>
<text x="40.1" y="77.1">DGND</text>
<text x="56" y="76.5">2</text>
<text x="58.7" y="74.5" transform="rotate(-90 58.7 74.5)">1</text>
<text x="61.3" y="76.5">4</text>
<text x="74.5" y="77.9">11</text>
<text x="74.5" y="73.8">14</text>
<text x="74.5" y="75.1">15</text>
<text x="110.7" y="73.8">28</text>
<text x="135.8" y="73">VDD_3V3</text>
<text x="183.8" y="73.8">VDD_5V0</text>
<text x="193.2" y="77.9">2</text>
<text x="204" y="77.9">15</text>
<text x="50" y="84">AGND_USB1</text>
<text x="58.7" y="79.8" transform="rotate(-90 58.7 79.8)">3</text>
<text x="110.7" y="79.3">29</text>
<text x="110.7" y="80.6">30</text>
<text x="193.2" y="83.4">3</text>
<text x="193.2" y="80.6">6</text>
<text x="204" y="80.6">11</text>
<text x="204" y="79.3">14</text>
<text x="204" y="82">10</text>
<text x="204" y="83.4">16</text>
<text x="83.4" y="85.3" transform="rotate(-90 83.4 85.3)">1</text>
<text x="84.8" y="85.3" transform="rotate(-90 84.8 85.3)">7</text>
<text x="86.2" y="86" transform="rotate(-90 86.2 86)">12</text>
<text x="86.2" y="89.6" transform="rotate(-90 86.2 89.6)">2</text>
<text x="87.5" y="86" transform="rotate(-90 87.5 86)">16</text>
<text x="88.9" y="86" transform="rotate(-90 88.9 86)">20</text>
<text x="94.4" y="85.3" transform="rotate(-90 94.4 85.3)">2</text>
<text x="95.8" y="85.3" transform="rotate(-90 95.8 85.3)">8</text>
<text x="97.1" y="86" transform="rotate(-90 97.1 86)">13</text>
<text x="98.5" y="86" transform="rotate(-90 98.5 86)">17</text>
<text x="99.9" y="86" transform="rotate(-90 99.9 86)">21</text>
<text x="193.2" y="84.8">4</text>
<text x="193.2" y="86.1">7</text>
<text x="193.2" y="87.5">8</text>
<text x="204" y="84.8">13</text>
<text x="204" y="86.1">12</text>
<text x="204" y="87.5">9</text>
<text x="48.6" y="95">AGND_USB1</text>
<text x="94.7" y="91.7">AGND_USB1</text>
<text x="121.7" y="91.4">VDD_3V3</text>
<text x="197.2" y="93.6" transform="rotate(-90 197.2 93.6)">1</text>
<text x="198.6" y="93.6" transform="rotate(-90 198.6 93.6)">5</text>
<text x="224.4" y="94.4">DGND</text>
<text x="83.3" y="99.9">VDD_3V3</text>
<text x="86.2" y="97.7" transform="rotate(-90 86.2 97.7)">1</text>
<text x="163.7" y="101.8">VDD_3V3</text>
<text x="195.6" y="99.9">DGND</text>
<text x="240.9" y="98.5">DGND</text>
<text x="81.2" y="107.3">DGND</text>
<text x="88.9" y="106.7">1</text>
<text x="97" y="106.7">2</text>
<text x="100.2" y="107.3">AGND_USB1</text>
<text x="122.9" y="108.1">DGND</text>
<text x="161.9" y="122.4">VUSB_VBUS0</text>
<text x="161.9" y="127.9">VBAT</text>
<text x="113.9" y="134.2">DGND</text>
<text x="185" y="143.7">5</text>
<text x="197.1" y="142.3">6</text>
<text x="197.1" y="143.7">7</text>
<text x="185" y="149.2">1</text>
<text x="185" y="147.8">2</text>
<text x="185" y="146.5">3</text>
<text x="185" y="145.1">4</text>
<text x="197.1" y="149.2">8</text>
<text x="160.5" y="154.7">VUSB_VBUS0</text>
<text x="197.1" y="150.6">9</text>
<text x="132.8" y="161.6">1</text>
<text x="143.6" y="161.6">6</text>
<text x="178.3" y="157.5">DGND</text>
<text x="132.8" y="164.3">2</text>
<text x="132.8" y="167">3</text>
<text x="143.6" y="165.7">5</text>
<text x="143.6" y="168.4">4</text>
<text x="148.2" y="173.9">DGND</text>
<text x="226.4" y="198.6">Title</text>
<text x="226.4" y="202.8">Size</text>
<text x="231.8" y="202.8">Document Number</text>
<text x="231.8" y="200">ChipSee Info &amp; Tech Co.,Ltd</text>
<text x="271.6" y="202.8">Rev</text>
<text x="226.4" y="206.9">Date:</text>
<text x="227.7" y="204.1">C</text>
<text x="231.8" y="204.1">&lt;Doc&gt;</text>
<text x="233.5" y="206.9">Saturday, December 15, 2012</text>
<text x="253.8" y="206.9">Sheet</text>
<text x="260.6" y="206.9">6</text>
<text x="264.8" y="206.9">of</text>
<text x="268.9" y="206.9">10</text>
<text x="273" y="204.1">A1</text>
</g>
<g font-size="1.2" fill="#000080">
<text x="183.8" y="27.2">P16</text>
<text x="183.8" y="28.6">USB-A Conn.</text>
<text x="76.9" y="45">U7</text>
<text x="183.8" y="43.6">P17</text>
<text x="183.8" y="45">USB-A Conn.</text>
<text x="203" y="42.3">R135</text>
<text x="207.2" y="42.3">0R</text>
<text x="59" y="56">R136</text>
<text x="59" y="57.4">R137</text>
<text x="63.1" y="56">15K,1%USB_DM1</text>
<text x="63.1" y="57.4">15K,1%USB_DP1</text>
<text x="59" y="61.5">R139</text>
<text x="59" y="64.2">R140</text>
<text x="59" y="65.6">R141</text>
<text x="59" y="60.1">R138</text>
<text x="63.1" y="61.5">15K,1%USB_DP2</text>
<text x="63.1" y="64.2">15K,1%USB_DM3</text>
<text x="63.1" y="65.6">15K,1%USB_DP3</text>
<text x="63.1" y="60.1">15K,1%USB_DM2</text>
<text x="90.6" y="60.1">GL850A</text>
<text x="120.8" y="63.5">R142</text>
<text x="124.9" y="64.2">10K,1%</text>
<text x="49.4" y="70.4">C62</text>
<text x="59" y="68.3">R143</text>
<text x="59" y="69.7">R144</text>
<text x="63.1" y="68.3">15K,1%USB_DM4</text>
<text x="63.1" y="69.7">15K,1%USB_DP4</text>
<text x="119.4" y="68.3">R145</text>
<text x="124.9" y="68.3">10K,1%</text>
<text x="49.4" y="77.3">C63</text>
<text x="50.8" y="73.8">25pF</text>
<text x="61.2" y="73.3">Y3</text>
<text x="61.2" y="74.9">12MHz</text>
<text x="65.9" y="75.2">R147</text>
<text x="65.9" y="76.6">1M</text>
<text x="120.8" y="76.6">R148</text>
<text x="122.1" y="72.5">R146</text>
<text x="123.5" y="77.9">0R</text>
<text x="129" y="72.5">10K,1%</text>
<text x="195.8" y="76">U8</text>
<text x="50.8" y="79.3">25pF</text>
<text x="64.5" y="81.4">R149</text>
<text x="64.5" y="87">680R,1%</text>
<text x="220.9" y="84.8">C64</text>
<text x="220.9" y="88.9">100uF</text>
<text x="226.4" y="84.8">C65</text>
<text x="226.4" y="88.9">100uF</text>
<text x="231.8" y="84.8">C66</text>
<text x="231.8" y="88.9">100uF</text>
<text x="237.3" y="84.8">C67</text>
<text x="237.3" y="88.9">100uF</text>
<text x="244" y="84.6" transform="rotate(-90 244 84.6)">C68</text>
<text x="246.7" y="84.6" transform="rotate(-90 246.7 84.6)">C69</text>
<text x="249.4" y="84.6" transform="rotate(-90 249.4 84.6)">C70</text>
<text x="252.2" y="84.6" transform="rotate(-90 252.2 84.6)">C71</text>
<text x="61.5" y="90.1" transform="rotate(-90 61.5 90.1)">C72</text>
<text x="65.7" y="90.1" transform="rotate(-90 65.7 90.1)">C73</text>
<text x="69.8" y="90.1" transform="rotate(-90 69.8 90.1)">C74</text>
<text x="73.9" y="90.1" transform="rotate(-90 73.9 90.1)">C75</text>
<text x="78" y="90.1" transform="rotate(-90 78 90.1)">C76</text>
<text x="80.7" y="90.1" transform="rotate(-90 80.7 90.1)">C77</text>
<text x="87.8" y="93">FB9</text>
<text x="87.8" y="94.4">FERRITE</text>
<text x="126" y="95.6" transform="rotate(-90 126 95.6)">C78</text>
<text x="131.5" y="95.6" transform="rotate(-90 131.5 95.6)">C79</text>
<text x="137" y="95.6" transform="rotate(-90 137 95.6)">C80</text>
<text x="141.1" y="95.6" transform="rotate(-90 141.1 95.6)">C81</text>
<text x="189.3" y="93">TPS2054BD</text>
<text x="244" y="91.1" transform="rotate(-90 244 91.1)">0.1uF</text>
<text x="246.7" y="91.1" transform="rotate(-90 246.7 91.1)">0.1uF</text>
<text x="249.4" y="91.1" transform="rotate(-90 249.4 91.1)">0.1uF</text>
<text x="252.2" y="91.1" transform="rotate(-90 252.2 91.1)">0.1uF</text>
<text x="61.5" y="96.2" transform="rotate(-90 61.5 96.2)">10uF</text>
<text x="65.7" y="96.6" transform="rotate(-90 65.7 96.6)">0.1uF</text>
<text x="69.8" y="96.6" transform="rotate(-90 69.8 96.6)">0.1uF</text>
<text x="73.9" y="96.6" transform="rotate(-90 73.9 96.6)">0.1uF</text>
<text x="78" y="96.6" transform="rotate(-90 78 96.6)">0.1uF</text>
<text x="80.7" y="96.6" transform="rotate(-90 80.7 96.6)">0.1uF</text>
<text x="174.2" y="99.9">R150</text>
<text x="174.2" y="101.3">R152</text>
<text x="179.7" y="99.9">15K,1%</text>
<text x="179.7" y="101.3">15K,1%</text>
<text x="201.7" y="101.3">R153</text>
<text x="201.7" y="99.9">R151</text>
<text x="205.8" y="101.3">0R</text>
<text x="205.8" y="99.9">0R</text>
<text x="91.9" y="105.4">FB10</text>
<text x="126" y="102" transform="rotate(-90 126 102)">0.1uF</text>
<text x="131.5" y="102" transform="rotate(-90 131.5 102)">0.1uF</text>
<text x="137" y="102" transform="rotate(-90 137 102)">0.1uF</text>
<text x="141.1" y="102" transform="rotate(-90 141.1 102)">0.1uF</text>
<text x="174.2" y="102.6">R154</text>
<text x="174.2" y="104">R156</text>
<text x="179.7" y="102.6">15K,1%</text>
<text x="179.7" y="104">15K,1%</text>
<text x="201.7" y="104">R157</text>
<text x="201.7" y="102.6">R155</text>
<text x="205.8" y="104">0R</text>
<text x="205.8" y="102.6">0R</text>
<text x="89.2" y="109.5">FERRITE</text>
<text x="148.2" y="121.8">R158</text>
<text x="153.7" y="121.8">0R</text>
<text x="108.4" y="128.7">R160</text>
<text x="113.9" y="128.7">15K,1%</text>
<text x="149.5" y="127.3">R159</text>
<text x="155" y="127.3">0R</text>
<text x="186.6" y="141">P18</text>
<text x="185.2" y="153.4">USB_MicroAB</text>
<text x="134.5" y="160.2">U9</text>
<text x="152.2" y="163">C82</text>
<text x="152.2" y="164.2">0.01uF</text>
<text x="134.5" y="171.2">TPD4S012</text>
</g>
<g font-size="1.2" fill="#00f">
<text x="183.6" y="34.3">GNDA</text>
<text x="183.6" y="31.4">DA-</text>
<text x="183.6" y="32.8">DA+</text>
<text x="183.7" y="30.2">VBUSA</text>
<text x="183.8" y="36">VBUSB</text>
<text x="183.7" y="37.2">DB-</text>
<text x="183.7" y="38.6">DB+</text>
<text x="183.7" y="40.1">GNDB</text>
<text x="183.6" y="47.9">DA-</text>
<text x="183.7" y="46.7">VBUSA</text>
<text x="183.6" y="49.3">DA+</text>
<text x="183.6" y="50.8">GNDA</text>
<text x="183.7" y="53.7">DB-</text>
<text x="183.8" y="52.4">VBUSB</text>
<text x="183.7" y="55">DB+</text>
<text x="183.7" y="56.5">GNDB</text>
<text x="221.3" y="86.3">+</text>
<text x="226.8" y="86.3">+</text>
<text x="232.3" y="86.3">+</text>
<text x="237.7" y="86.3">+</text>
</g>
<g font-size="1.2" fill="#004080">
<text x="77.5" y="51.3">DM0</text>
<text x="77.5" y="52.7">DP0</text>
<text x="85.7" y="49.5" transform="rotate(-90 85.7 49.5)">DVDD</text>
<text x="87" y="49.5" transform="rotate(-90 87 49.5)">DVDD</text>
<text x="88.4" y="49.5" transform="rotate(-90 88.4 49.5)">DVDD</text>
<text x="89.8" y="49.5" transform="rotate(-90 89.8 49.5)">DVDD</text>
<text x="91.1" y="49.5" transform="rotate(-90 91.1 49.5)">DVDD</text>
<text x="96.6" y="49.7" transform="rotate(-90 96.6 49.7)">DGND</text>
<text x="98" y="49.7" transform="rotate(-90 98 49.7)">DGND</text>
<text x="99.4" y="49.7" transform="rotate(-90 99.4 49.7)">DGND</text>
<text x="100.7" y="49.7" transform="rotate(-90 100.7 49.7)">DGND</text>
<text x="102.1" y="49.7" transform="rotate(-90 102.1 49.7)">DGND</text>
<text x="104.1" y="52.7">AMBER1</text>
<text x="77.5" y="56.8">DM1</text>
<text x="77.5" y="58.2">DP1</text>
<text x="104" y="59.6">GREEN3</text>
<text x="104" y="56.8">GREEN2</text>
<text x="104" y="54.1">GREEN1</text>
<text x="104.1" y="58.2">AMBER3</text>
<text x="104.1" y="55.4">AMBER2</text>
<text x="77.5" y="60.9">DM2</text>
<text x="77.5" y="62.3">DP2</text>
<text x="77.5" y="65">DM3</text>
<text x="104" y="62.3">GREEN4</text>
<text x="104.1" y="60.9">AMBER4</text>
<text x="77.5" y="66.4">DP3</text>
<text x="77.5" y="69.2">DM4</text>
<text x="77.5" y="70.5">DP4</text>
<text x="103.1" y="67.8">PWREN1#</text>
<text x="103.3" y="69.2">OVCUR1#</text>
<text x="104.6" y="70.5">PGANG</text>
<text x="105.2" y="71.9">PSELF</text>
<text x="77.5" y="74.6">X1</text>
<text x="77.5" y="76">X2</text>
<text x="104.3" y="74.6">RESET#</text>
<text x="77.5" y="78.8">RREF</text>
<text x="84.3" y="83" transform="rotate(-90 84.3 83)">AVDD</text>
<text x="85.7" y="83" transform="rotate(-90 85.7 83)">AVDD</text>
<text x="87" y="83" transform="rotate(-90 87 83)">AVDD</text>
<text x="88.4" y="83" transform="rotate(-90 88.4 83)">AVDD</text>
<text x="89.8" y="83" transform="rotate(-90 89.8 83)">AVDD</text>
<text x="95.2" y="83" transform="rotate(-90 95.2 83)">AGND</text>
<text x="96.6" y="83" transform="rotate(-90 96.6 83)">AGND</text>
<text x="98" y="83" transform="rotate(-90 98 83)">AGND</text>
<text x="99.4" y="83" transform="rotate(-90 99.4 83)">AGND</text>
<text x="100.7" y="83" transform="rotate(-90 100.7 83)">AGND</text>
<text x="105.9" y="80.1">TEST</text>
<text x="107.3" y="81.5">NC</text>
<text x="195.5" y="78.8">IN1</text>
<text x="195.5" y="81.5">IN2</text>
<text x="199.1" y="78.8">OUT1</text>
<text x="199.1" y="81.5">OUT3</text>
<text x="199.1" y="80.1">OUT2</text>
<text x="199.1" y="82.9">OUT4</text>
<text x="195.5" y="84.2">EN1</text>
<text x="195.5" y="85.6">EN2</text>
<text x="195.5" y="87">EN3</text>
<text x="195.5" y="88.3">EN4</text>
<text x="199.9" y="84.2">OC1</text>
<text x="199.9" y="85.6">OC2</text>
<text x="199.9" y="87">OC3</text>
<text x="199.9" y="88.3">OC4</text>
<text x="198.1" y="91.2" transform="rotate(-90 198.1 91.2)">GND</text>
<text x="199.5" y="91.2" transform="rotate(-90 199.5 91.2)">GND</text>
<text x="192.8" y="143.2">GND</text>
<text x="187.3" y="148.7">DM</text>
<text x="187.3" y="147.3">DP</text>
<text x="187.3" y="146">ID</text>
<text x="187.3" y="144.6">GND</text>
<text x="192.8" y="144.6">GND</text>
<text x="187.3" y="150.1">VBUS</text>
<text x="192.8" y="150.1">GND</text>
<text x="192.8" y="151.4">GND</text>
<text x="135.1" y="162.4">D+</text>
<text x="135.1" y="165.2">D-</text>
<text x="135.1" y="167.9">ID</text>
<text x="138.6" y="162.4">VBUS</text>
<text x="140.2" y="166.5">NC</text>
<text x="139.3" y="169.3">GND</text>
</g>
<g font-size="1">
<text x="28.8" y="1">5</text>
<text x="83.7" y="1">4</text>
<text x="138.6" y="1">3</text>
<text x="193.4" y="1">2</text>
<text x="248.3" y="1">1</text>
<text x=".4" y="28">D</text>
<text x="276.1" y="28">D</text>
<text x=".4" y="79.4">C</text>
<text x="276.1" y="79.4">C</text>
<text x=".4" y="130.9">B</text>
<text x="276.1" y="130.9">B</text>
<text x=".4" y="182.3">A</text>
<text x="276.1" y="182.3">A</text>
<text x="28.8" y="208.2">5</text>
<text x="83.7" y="208.2">4</text>
<text x="138.6" y="208.2">3</text>
<text x="193.4" y="208.2">2</text>
<text x="248.3" y="208.2">1</text>
</g>
<g font-size="1" fill="#00f">
<text x="188.1" y="30.5">SHIELD</text>
<text x="188.4" y="32.4">SHIELD</text>
<text x="188.4" y="35.1">SHIELD</text>
<text x="188.4" y="37.9">SHIELD</text>
<text x="188.1" y="46.9">SHIELD</text>
<text x="188.4" y="48.9">SHIELD</text>
<text x="188.4" y="51.6">SHIELD</text>
<text x="188.4" y="54.3">SHIELD</text>
</g>
</svg>
